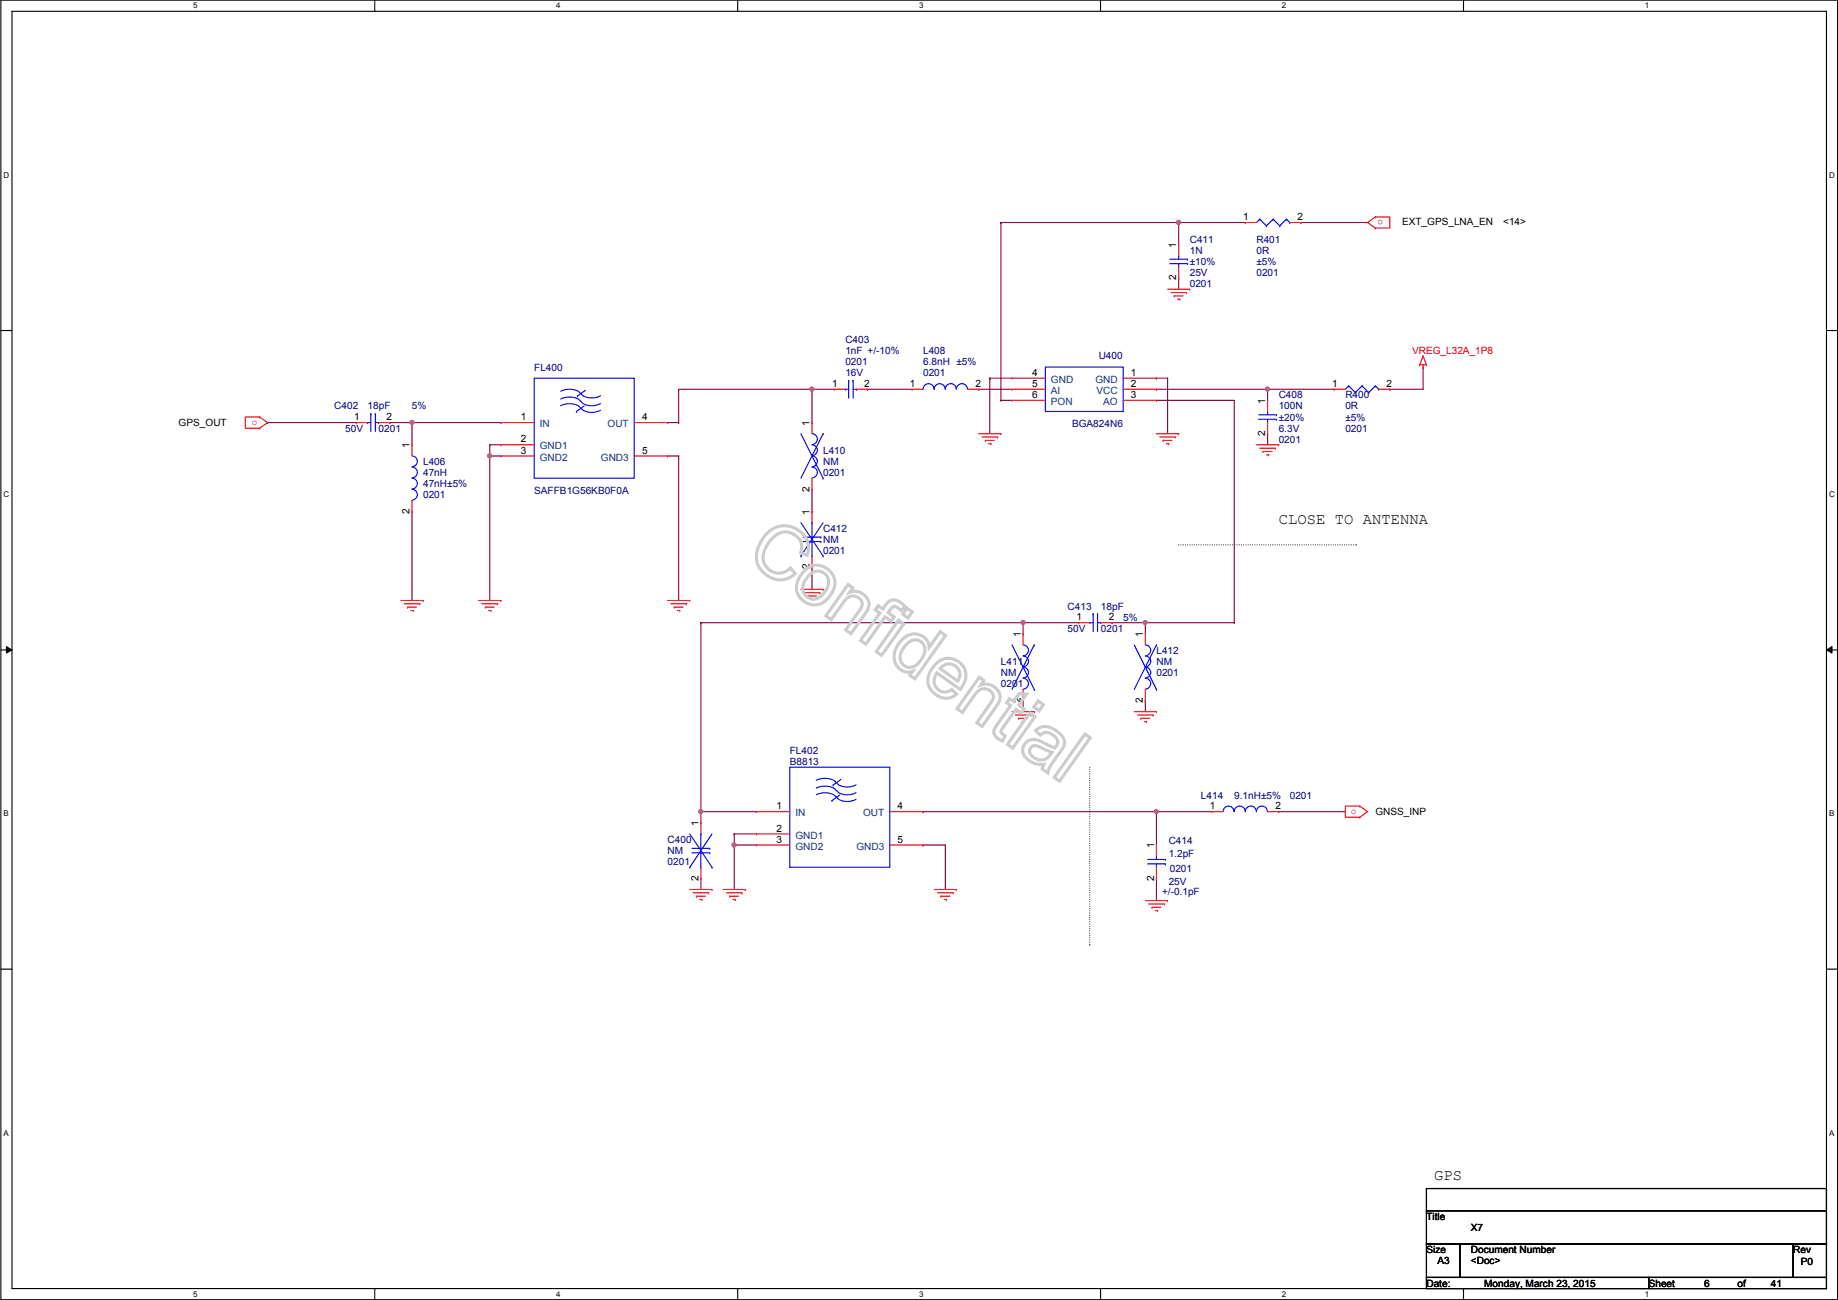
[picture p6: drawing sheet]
<svg xmlns="http://www.w3.org/2000/svg" width="420mm" height="297mm" viewBox="0 0 420 297" stroke-linecap="round" stroke-linejoin="round" font-family="sans-serif">
<path d="M.2 0h419.9v297h-419.9zM2.7 2.6h414.8v291.8h-414.8z" fill="none" stroke="#000" stroke-width=".25"/>
<g fill="#fff">
<path d="M44.2 .3h1v2h-1z"/>
<path d="M44.2 294.7h1v2h-1z"/>
</g>
<path d="M85.7 0v2.6M85.7 294.4v2.6" fill="none" stroke="#000" stroke-width=".25"/>
<g fill="#fff">
<path d="M127.1 .3h1v2h-1z"/>
<path d="M127.1 294.7h1v2h-1z"/>
</g>
<path d="M168.6 0v2.6M168.6 294.4v2.6" fill="none" stroke="#000" stroke-width=".25"/>
<g fill="#fff">
<path d="M210.1 .3h1v2h-1z"/>
<path d="M210.1 294.7h1v2h-1z"/>
</g>
<path d="M251.6 0v2.6M251.6 294.4v2.6" fill="none" stroke="#000" stroke-width=".25"/>
<g fill="#fff">
<path d="M293 .3h1v2h-1z"/>
<path d="M293 294.7h1v2h-1z"/>
</g>
<path d="M334.5 0v2.6M334.5 294.4v2.6" fill="none" stroke="#000" stroke-width=".25"/>
<g fill="#fff">
<path d="M376 .3h1v2h-1z"/>
<path d="M376 294.7h1v2h-1z"/>
<path d="M.8 39h1.3v2h-1.3z"/>
<path d="M418.2 39h1.2v2h-1.2z"/>
<path d="M.8 112h1.3v2h-1.3z"/>
<path d="M418.2 112h1.2v2h-1.2z"/>
</g>
<path d="M.2 75.5h2.5M417.5 75.5h2.6" fill="none" stroke="#000" stroke-width=".25"/>
<g fill="#fff">
<path d="M.8 185h1.2v1.9h-1.2z"/>
<path d="M418.2 185h1.1v1.9h-1.1z"/>
</g>
<path d="M.2 148.5h2.5M417.5 148.5h2.6" fill="none" stroke="#000" stroke-width=".25"/>
<path d="M1.5 147.7l1.2 .8-1.2 .7zM417.5 148.5l1.3-.8v1.5z" fill="#000"/>
<path d="M1.5 147.7l1.2 .8-1.2 .7zM417.5 148.5l1.3-.8v1.5z" fill="none" stroke="#000" stroke-width=".23"/>
<g fill="#fff">
<path d="M.8 257.9h1.2v2h-1.2z"/>
<path d="M418.2 257.9h1.1v2h-1.1z"/>
</g>
<path d="M.2 221.4h2.5M417.5 221.4h2.6" fill="none" stroke="#000" stroke-width=".25"/>
<path d="M269.4 124.5h40.7M310.1 124.5h.1M249.1 175.3v40.6M249.1 215.9h.1" fill="none" stroke="#000" stroke-width=".25" stroke-dasharray="0 .5"/>
<path d="M94.2 96.6h.1M94.2 96.6h20.3M94.2 116.9h.1M94.2 116.9v20.3" fill="none" stroke="#800040" stroke-width=".25"/>
<circle cx="94.2" cy="96.5" r=".49" fill="#f0f"/>
<circle cx="94.2" cy="96.5" r=".49" fill="none" stroke="#f0f" stroke-width=".25"/>
<path d="M112 101.6h.1M112 104.2h.1M112 101.6h2.5M112 104.2v33" fill="none" stroke="#800040" stroke-width=".25"/>
<circle cx="111.9" cy="104.2" r=".49" fill="#f0f"/>
<circle cx="111.9" cy="104.2" r=".49" fill="none" stroke="#f0f" stroke-width=".25"/>
<path d="M112 104.2h.1M112 104.2h2.5M112 101.6v2.6M152.6 104.2h.1M152.6 104.2h2.5M155.1 104.2h.1M155.1 104.2v33M160.2 142.3h.1M160.2 142.3v43.2M160.2 185.5h.1M160.2 185.5h12.7" fill="none" stroke="#800040" stroke-width=".25"/>
<circle cx="160.2" cy="185.4" r=".49" fill="#f0f"/>
<circle cx="160.2" cy="185.4" r=".49" fill="none" stroke="#f0f" stroke-width=".25"/>
<g fill="none" stroke="#800040" stroke-width=".25">
<path d="M89.1 96.6h.1M89.1 96.6h5.1M160.2 142.3h.1M160.2 142.3h86.4M233.9 142.3h.1M233.9 142.3v2.5M254.2 142.3h.1M254.2 142.3h7.6M261.8 142.3h.1M261.8 142.3v2.5M233.9 160.1h.1M233.9 160.1v2.5"/>
<path d="M261.8 160.1h.1M261.8 160.1v2.5M211 193.1h.1M211 193.1h5.1M216.1 193.1h.1M216.1 193.1v10.1M264.4 185.5h.1M264.4 185.5h12.7M264.4 185.5v7.6M264.4 200.7h.1M264.4 200.7v5.1"/>
</g>
<circle cx="233.9" cy="142.3" r=".49" fill="#f0f"/>
<circle cx="233.9" cy="142.3" r=".49" fill="none" stroke="#f0f" stroke-width=".25"/>
<path d="M261.8 142.3h.1M261.8 142.3h20.3" fill="none" stroke="#800040" stroke-width=".25"/>
<circle cx="261.8" cy="142.3" r=".49" fill="#f0f"/>
<circle cx="261.8" cy="142.3" r=".49" fill="none" stroke="#f0f" stroke-width=".25"/>
<g fill="none" stroke="#800040" stroke-width=".25">
<path d="M61.2 96.6h.1M61.2 96.6h20.3M94.2 96.6h.1M94.2 96.6v5M160.2 185.5h.1M160.2 185.5v2.5M167.8 190.5h.1M167.8 190.5h5.1M167.8 190.5v2.6M292.3 185.5h.1M292.3 185.5h15.2M160.2 200.7h.1"/>
<path d="M160.2 200.7v2.5"/>
</g>
<circle cx="167.8" cy="193.1" r=".49" fill="#f0f"/>
<circle cx="167.8" cy="193.1" r=".49" fill="none" stroke="#f0f" stroke-width=".25"/>
<path d="M167.8 193.1h.1M167.8 193.1h5.1M167.8 193.1v10.1M211 185.5h.1M211 185.5h53.4" fill="none" stroke="#800040" stroke-width=".25"/>
<circle cx="264.3" cy="185.4" r=".49" fill="#f0f"/>
<circle cx="264.3" cy="185.4" r=".49" fill="none" stroke="#f0f" stroke-width=".25"/>
<path d="M155.1 88.9h30.5M185.6 88.9h.1M185.6 88.9v7.7M198.3 88.9h.1M198.3 88.9h10.2" fill="none" stroke="#800040" stroke-width=".25"/>
<circle cx="185.6" cy="88.9" r=".49" fill="#f0f"/>
<circle cx="185.6" cy="88.9" r=".49" fill="none" stroke="#f0f" stroke-width=".25"/>
<g fill="none" stroke="#800040" stroke-width=".25">
<path d="M223.7 88.9h.1M223.7 88.9h7.6M226.3 86.4h.1M226.3 86.4h5M226.3 86.4v12.7M264.4 91.5h.1M264.4 88.9h.1M264.4 88.9h25.4M264.4 91.5h17.7M289.8 99.1h.1M289.8 99.1v2.5M317.7 88.9h.1"/>
<path d="M317.7 88.9h7.6M185.6 111.8h.1M185.6 111.8v5.1M185.6 129.6h.1M185.6 129.6v5.1"/>
</g>
<circle cx="289.7" cy="88.9" r=".49" fill="#f0f"/>
<circle cx="289.7" cy="88.9" r=".49" fill="none" stroke="#f0f" stroke-width=".25"/>
<g fill="none" stroke="#800040" stroke-width=".25">
<path d="M228.8 50.8h.1M228.8 50.8h55.9M269.4 50.8h.1M269.4 50.8v5.1M297.4 50.8h.1M297.4 50.8h15.2M269.4 63.5h.1M269.4 63.5v2.6M152.6 96.6h2.5M155.1 96.6h.1M155.1 88.9h.1M155.1 88.9v7.7"/>
<path d="M185.6 88.9h.1M185.6 88.9h5.1M264.4 86.4h.1M264.4 86.4h2.5M266.9 86.4h.1M266.9 86.4v12.7M325.3 83.9h.1M325.3 83.9v5"/>
</g>
<circle cx="269.4" cy="50.8" r=".49" fill="#f0f"/>
<circle cx="269.4" cy="50.8" r=".49" fill="none" stroke="#f0f" stroke-width=".25"/>
<path d="M228.8 50.8h.1M228.8 50.8v40.7M228.8 91.5h.1M228.8 91.5h2.5M282.1 91.5v50.8M289.8 88.9h.1M289.8 88.9v2.6M289.8 88.9h15.2M282.1 142.3h.1" fill="none" stroke="#800040" stroke-width=".25"/>
<g fill="none" stroke="#f00" stroke-width=".25">
<path d="M269.4 55.9h.1M269.4 55.9v2.6M284.7 50.8h.1M284.7 50.8h2.5M294.8 50.8h2.6M297.4 50.8h.1M314.4 52.1h.1M314.4 49.6h.1M314.4 49.6h3.3v2.5h-3.3M314.4 49.6l-1.8 1.2 1.8 1.3M266.9 66.1h5.1M267.7 66.8h3.5"/>
<path d="M268.4 67.6h.1M268.4 67.6h2.1M269.2 68.4h.5M269.4 63.5h.1M269.4 61v2.5M269.7 68.4h.1M271.2 66.8h.1M272 66.1h.1M59.4 95.3h.1M59.4 97.8h.1M59.4 95.3h-3.3v2.5h3.3M59.4 95.3l1.8 1.3-1.8 1.2"/>
<path d="M81.5 96.6h.1M81.5 96.6h2.5M86.6 96.6h2.5M89.1 96.6h.1M114.5 96.6h.1M114.5 96.6h7.6M145 96.6h7.6M152.6 96.6h.1M185.6 96.6h.1M185.6 96.6v2.5M190.7 88.9h.1M190.7 88.9h2.5"/>
<path d="M195.8 88.9h2.5M198.3 88.9h.1M208.5 88.9h.1M208.5 88.9h2.5M221.2 88.9h2.5M223.7 88.9h.1M223.7 99.1h5.1M224.5 99.9h3.5M228 99.9h.1M228.8 99.1h.1M231.3 86.4h.1M231.3 88.9h.1"/>
<path d="M231.3 91.5h.1M231.3 88.9h7.7M231.3 86.4h7.7M231.3 91.5h7.7M256.7 88.9h7.7M256.7 86.4h7.7M256.7 91.5h7.7M264.4 86.4h.1M264.4 88.9h.1M264.4 91.5h.1M264.4 99.1h5M265.1 99.9h3.6"/>
<path d="M268.7 99.9h.1M269.4 99.1h.1M289.8 91.5h.1M289.8 99.1h.1M289.8 91.5v2.5M289.8 96.6v2.5M305 88.9h.1M305 88.9h2.5M315.2 88.9h2.5M317.7 88.9h.1M324.6 83.4h.1M324.6 83.4h1.5"/>
<path d="M325.3 83.9h.1M325.3 81.3h.1M325.3 83.4v.5M325.3 81.3l-.7 2.1M325.3 81.3l.8 2.1M326.1 83.4h.1M94.2 101.6h.1M94.2 116.9h.1M94.2 101.6v2.6M94.2 114.3v2.6M114.5 104.2h.1M114.5 101.6h.1"/>
<path d="M114.5 101.6h7.6M114.5 104.2h7.6M145 104.2h7.6M152.6 104.2h.1M185.6 116.9h.1M185.6 111.8h.1M185.6 109.3v2.5M185.6 116.9v2.5M225.2 100.6h.1M225.2 100.6h2.1M226 101.4h.5M226.5 101.4h.1"/>
<path d="M265.9 100.6h.1M265.9 100.6h2M266.6 101.4h.6M267.2 101.4h.1M287.2 101.6h5.1M288 102.4h3.5M288.7 103.2h.1M288.7 103.2h2.1M289.5 103.9h.5M290 103.9h.1M291.5 102.4h.1M292.3 101.6h.1"/>
<path d="M91.6 137.2h5.1M92.4 138h3.6M93.2 138.7h.1M93.2 138.7h2M93.9 139.5h.5M94.4 139.5h.1M96 138h.1M96.7 137.2h.1M109.4 137.2h5.1M110.2 138h3.5M110.9 138.7h.1M110.9 138.7h2.1"/>
<path d="M111.7 139.5h.5M112.2 139.5h.1M113.7 138h.1M114.5 137.2h.1M152.6 137.2h5.1M153.4 138h3.5M154.1 138.7h.1M154.1 138.7h2.1M154.9 139.5h.5M155.4 139.5h.1M156.9 138h.1M157.7 137.2h.1"/>
<path d="M183.1 134.7h5.1M183.8 135.4h3.6M184.6 136.2h.1M184.6 136.2h2M185.4 136.9h.5M185.6 129.6h.1M185.6 127v2.6M185.9 136.9h.1M187.4 135.4h.1M188.2 134.7h.1M233.9 144.8h.1M233.9 144.8v2.6"/>
<path d="M233.9 157.5v2.6M246.6 142.3h.1M246.6 142.3h2.5M251.7 142.3h2.5M254.2 142.3h.1M261.8 144.8h.1M261.8 144.8v2.6M261.8 157.5v2.6M231.3 162.6h5.1M232.1 163.4h3.6M232.9 164.1h.1M232.9 164.1h2"/>
<path d="M233.6 164.9h.5M233.9 160.1h.1M234.1 164.9h.1M235.7 163.4h.1M236.4 162.6h.1M259.3 162.6h5.1M260 163.4h3.6M260.8 164.1h.1M260.8 164.1h2M261.6 164.9h.5M261.8 160.1h.1M262.1 164.9h.1"/>
<path d="M263.6 163.4h.1M264.4 162.6h.1M160.2 188h.1M160.2 188v2.5M160.2 198.2v2.5M172.9 185.5h.1M172.9 193.1h.1M172.9 190.5h.1M172.9 185.5h7.6M172.9 193.1h7.6M172.9 190.5h7.6M203.4 185.5h7.6"/>
<path d="M203.4 193.1h7.6M211 185.5h.1M211 193.1h.1M264.4 193.1h.1M264.4 193.1v2.5M264.4 198.2v2.5M277.1 185.5h.1M277.1 185.5h2.5M289.8 185.5h2.5M292.3 185.5h.1M310.8 184.2h.1M310.8 186.7h.1"/>
<path d="M310.8 184.2h-3.3v2.5h3.3M310.8 184.2l1.8 1.3-1.8 1.2M157.7 203.2h5.1M158.4 204h3.6M159.2 204.8h.1M159.2 204.8h2M160 205.5h.5M160.2 200.7h.1M160.5 205.5h.1M162 204h.1M162.8 203.2h.1M165.3 203.2h5.1"/>
<path d="M166.1 204h3.5M166.8 204.8h.1M166.8 204.8h2.1M167.6 205.5h.5M168.1 205.5h.1M169.6 204h.1M170.4 203.2h.1M213.6 203.2h5M214.3 204h3.6M215.1 204.8h.1M215.1 204.8h2M215.8 205.5h.6"/>
<path d="M216.4 205.5h.1M217.9 204h.1M218.6 203.2h.1M261.8 205.8h5.1M262.6 206.5h3.5M263.3 207.3h.1M263.3 207.3h2.1M264.1 208.1h.5M264.4 200.7h.1M264.6 208.1h.1M266.1 206.5h.1M266.9 205.8h.1"/>
</g>
<path d="M326.1 271.6h91.4v5h-91.4zM326.1 276.6h91.4v7.7h-91.4zM326.1 284.3h7.6v7.6h-7.6zM326.1 291.9h50.8v2.5h-50.8zM333.7 284.3h76.2v7.6h-76.2zM376.9 291.9h40.6v2.5h-40.6zM409.9 284.3h7.6v7.6h-7.6z" fill="none" stroke="#000" stroke-width=".25"/>
<g fill="none" stroke="#00f" stroke-width=".25">
<path d="M267.4 59.2h4.1M269.4 58.5h.1M269.4 58.5v.7M271.5 59.2h.1M288 50.1h.1M288 50.1l-.8 .7M288 50.1l1.5 1.5M289.5 51.6h.1M291 50.1h.1M291 50.1l-1.5 1.5M291 50.1l1.6 1.5M292.6 51.6h.1"/>
<path d="M294.1 50.1h.1M294.1 50.1l-1.5 1.5M294.1 50.1l.7 .7M294.8 50.8h.1M267.4 60.2h4.1M269.4 61h.1M269.4 60.2v.8M271.5 60.2h.1M84 96.6h.1M84 96.6h.8M84.8 94.5h.1M84.8 94.5v4.1"/>
<path d="M85.8 94.5h.1M85.8 94.5v4.1M85.8 96.6h.8M86.6 96.6h.1M122.1 86.4h22.9v22.9h-22.9zM128.2 89.4a4.3 4.3 0 0 1 4.3 .3l.2 .3M128.2 92.7a4.3 4.3 0 0 1 4.3 .3l.2 .3M128.2 91.2a4.3 4.3 0 0 1 4.3 .3l.2 .2M131.8 94h.1M132 90.5h.1M132.8 91.7a3.6 3.6 0 0 0 4.5 .5M132.8 93.2a3.6 3.6 0 0 0 4.5 .5"/>
<path d="M132.8 89.9a3.6 3.6 0 0 0 4.5 .5M133.6 92.8l-1.8 1.2M133.8 89.2l-1.8 1.3M183.1 99.1l5.1 10.2M185.6 99.1a1.25 1.25 0 0 1 1.2 1.3 1.25 1.25 0 0 1-1.2 1.2M188.2 99.1h.1M188.2 99.1l-5.1 10.2M193.2 88.9h.1M193.2 88.9h.8M194 86.9h.1M194 86.9v4.1M195 86.9h.1"/>
<path d="M195 86.9v4.1M195 88.9h.8M195.8 88.9h.1M211 88.9a1.25 1.25 0 0 1 1.3-1.2 1.25 1.25 0 0 1 1.2 1.2M213.6 88.9a1.25 1.25 0 0 1 1.2-1.2 1.25 1.25 0 0 1 1.3 1.2 1.27 1.27 0 0 1 1.2-1.2 1.27 1.27 0 0 1 1.3 1.2M218.6 88.9a1.25 1.25 0 0 1 1.3-1.2 1.25 1.25 0 0 1 1.2 1.2M239 83.9h17.7v10.1h-17.7zM287.7 94.8h4.1M287.7 95.8h4.1M289.8 94h.1M289.8 96.6h.1M289.8 94v.8"/>
<path d="M289.8 95.8v.8M291.8 94.8h.1M291.8 95.8h.1M308.3 88.2h.1M308.3 88.2l-.8 .7M308.3 88.2l1.5 1.5M309.8 89.7h.1M311.4 88.2h.1M311.4 88.2l-1.6 1.5M311.4 88.2l1.5 1.5M312.9 89.7h.1M314.4 88.2h.1"/>
<path d="M314.4 88.2l-1.5 1.5M314.4 88.2l.8 .7M315.2 88.9h.1M94.2 104.2a1.25 1.25 0 0 1 1.2 1.2 1.25 1.25 0 0 1-1.2 1.3 1.27 1.27 0 0 1 1.2 1.2 1.27 1.27 0 0 1-1.2 1.3M94.2 109.3a1.25 1.25 0 0 1 1.2 1.2 1.25 1.25 0 0 1-1.2 1.3 1.27 1.27 0 0 1 1.2 1.2 1.27 1.27 0 0 1-1.2 1.3M183.1 119.4l5.1 7.6M185.6 119.4h.1M185.6 101.6a1.25 1.25 0 0 1 1.2 1.3 1.25 1.25 0 0 1-1.2 1.2M185.6 104.2a1.25 1.25 0 0 1 1.2 1.2 1.25 1.25 0 0 1-1.2 1.3 1.27 1.27 0 0 1 1.2 1.2 1.27 1.27 0 0 1-1.2 1.3M185.6 119.4v3.3M188.2 109.3h.1M188.2 119.4l-5.1 7.6"/>
<path d="M183.1 127h.1M183.6 122.7h4.1M183.6 123.7h4.1M185.6 127h.1M185.6 123.7v3.3M187.7 122.7h.1M187.7 123.7h.1M188.2 127h.1M231.3 147.4l5.1 10.1M233.9 147.4a1.25 1.25 0 0 1 1.2 1.2 1.25 1.25 0 0 1-1.2 1.3M233.9 149.9a1.25 1.25 0 0 1 1.2 1.3 1.25 1.25 0 0 1-1.2 1.2 1.27 1.27 0 0 1 1.2 1.3 1.27 1.27 0 0 1-1.2 1.2M233.9 155a1.25 1.25 0 0 1 1.2 1.2 1.25 1.25 0 0 1-1.2 1.3"/>
<path d="M236.4 147.4h.1M236.4 157.5h.1M236.4 147.4l-5.1 10.1M249.1 142.3h.1M249.1 142.3h.8M249.9 140.3h.1M249.9 140.3v4M250.9 140.3h.1M250.9 140.3v4M250.9 142.3h.8M251.7 142.3h.1M259.3 147.4l5.1 10.1"/>
<path d="M261.8 147.4a1.25 1.25 0 0 1 1.2 1.2 1.25 1.25 0 0 1-1.2 1.3M261.8 149.9a1.25 1.25 0 0 1 1.2 1.3 1.25 1.25 0 0 1-1.2 1.2 1.27 1.27 0 0 1 1.2 1.3 1.27 1.27 0 0 1-1.2 1.2M261.8 155a1.25 1.25 0 0 1 1.2 1.2 1.25 1.25 0 0 1-1.2 1.3M264.4 147.4h.1M264.4 157.5h.1M264.4 147.4l-5.1 10.1M180.5 175.3h22.9v22.9h-22.9zM186.6 178.3a4.3 4.3 0 0 1 4.3 .3l.2 .3M190.4 179.4h.1M191.3 178.8a3.6 3.6 0 0 0 4.4 .5M192.2 178.1l-1.8 1.3M157.7 198.2h.1"/>
<path d="M157.7 190.5l5.1 7.7M158.2 193.8h4.1M158.2 194.9h4.1M160.2 190.5h.1M160.2 198.2h.1M160.2 190.5v3.3M160.2 194.9v3.3M162.3 193.8h.1M162.3 194.9h.1M162.8 198.2h.1M162.8 190.5l-5.1 7.7M186.6 181.6a4.3 4.3 0 0 1 4.3 .3l.2 .3"/>
<path d="M186.6 180.1a4.3 4.3 0 0 1 4.3 .3l.2 .2M190.2 182.9h.1M191.3 180.6a3.6 3.6 0 0 0 4.4 .5M191.3 182.1a3.6 3.6 0 0 0 4.4 .5M192 181.7l-1.8 1.2M262.3 196.4h4.1M262.3 197.4h4.1M264.4 195.6h.1M264.4 198.2h.1M264.4 195.6v.8M264.4 197.4v.8M266.4 196.4h.1"/>
<path d="M266.4 197.4h.1M279.6 185.5a1.25 1.25 0 0 1 1.2-1.3 1.25 1.25 0 0 1 1.3 1.3M282.1 185.5a1.25 1.25 0 0 1 1.3-1.3 1.25 1.25 0 0 1 1.2 1.3 1.27 1.27 0 0 1 1.3-1.3 1.27 1.27 0 0 1 1.3 1.3M287.2 185.5a1.25 1.25 0 0 1 1.3-1.3 1.25 1.25 0 0 1 1.2 1.3"/>
</g>
<circle cx="94.2" cy="96.5" r=".49" fill="#f0f"/>
<circle cx="94.2" cy="96.5" r=".49" fill="none" stroke="#f0f" stroke-width=".25"/>
<circle cx="111.9" cy="104.2" r=".49" fill="#f0f"/>
<circle cx="111.9" cy="104.2" r=".49" fill="none" stroke="#f0f" stroke-width=".25"/>
<circle cx="160.2" cy="185.4" r=".49" fill="#f0f"/>
<circle cx="160.2" cy="185.4" r=".49" fill="none" stroke="#f0f" stroke-width=".25"/>
<circle cx="233.9" cy="142.3" r=".49" fill="#f0f"/>
<circle cx="233.9" cy="142.3" r=".49" fill="none" stroke="#f0f" stroke-width=".25"/>
<circle cx="261.8" cy="142.3" r=".49" fill="#f0f"/>
<circle cx="261.8" cy="142.3" r=".49" fill="none" stroke="#f0f" stroke-width=".25"/>
<circle cx="167.8" cy="193.1" r=".49" fill="#f0f"/>
<circle cx="167.8" cy="193.1" r=".49" fill="none" stroke="#f0f" stroke-width=".25"/>
<circle cx="264.3" cy="185.4" r=".49" fill="#f0f"/>
<circle cx="264.3" cy="185.4" r=".49" fill="none" stroke="#f0f" stroke-width=".25"/>
<circle cx="185.6" cy="88.9" r=".49" fill="#f0f"/>
<circle cx="185.6" cy="88.9" r=".49" fill="none" stroke="#f0f" stroke-width=".25"/>
<circle cx="289.7" cy="88.9" r=".49" fill="#f0f"/>
<circle cx="289.7" cy="88.9" r=".49" fill="none" stroke="#f0f" stroke-width=".25"/>
<circle cx="269.4" cy="50.8" r=".49" fill="#f0f"/>
<circle cx="269.4" cy="50.8" r=".49" fill="none" stroke="#f0f" stroke-width=".25"/>
<g fill="none" stroke="#ccc" stroke-width=".71" stroke-linecap="butt">
<path d="M175.2 122.1a5.5 5.5 0 0 1 5.9-1.7 5.5 5.5 0 0 1 3.7 4.9l-.3 1.6-1.5-.6a3.6 3.6 0 0 0-1.1-4 3.6 3.6 0 0 0-4.1-.3 7.1 7.1 0 0 0-3.4 5.8 3.6 3.6 0 0 0 2.5 3 3.6 3.6 0 0 0 3.8-1l1.1 1.3a5.4 5.4 0 0 1-6 .7 5.4 5.4 0 0 1-2.9-5.2 8.4 8.4 0 0 1 2.3-4.5zM184 130.3a4.1 4.1 0 0 1 5.8 .3 4.1 4.1 0 0 1-.3 5.9 4.1 4.1 0 0 1-5.9 .8 4.1 4.1 0 0 1-.5-6zM185.1 131.3a2.55 2.55 0 0 1 3.5-.2 2.55 2.55 0 0 1 .3 3.5 3.4 3.4 0 0 1-3.6 2.2 2.58 2.58 0 0 1-1.3-4.1zM193.9 133.5l1 .8-.7 1a3.1 3.1 0 0 1 3.4 .6 3.1 3.1 0 0 1 .8 3.3l-3.9 5.6-1.2-.9 3.1-4.3a2.04 2.04 0 0 0-.2-3.1 2.04 2.04 0 0 0-3 .7l-3.2 4.4-1.2-.9zM200.8 138.4l1 .7a3.3 3.3 0 0 1 2.3-2 3.6 3.6 0 0 1 2.8 1.5l-.9 .9a1.58 1.58 0 0 0-2.1-.7l-.9 1.2 1.4 1-.7 .9-1.4-1-4.4 6.3-1.2-.9 4.4-6.2-1-.8zM207.3 139l1.2 .8-.9 1.4-1.2-.9zM205.4 141.7l1.2 .9-5.1 7.1-1.2-.8zM206.1 146.3a3.5 3.5 0 0 1 3.7-1.4 3.5 3.5 0 0 1 2.6 3l2.5-3.6 1.2 .9-7 9.9-1.1-.8 .6-.9a3.4 3.4 0 0 1-3.4-1 3.4 3.4 0 0 1-.7-3.5l.6-1.4zM207.4 147a2.33 2.33 0 0 1 3.2-.3 2.33 2.33 0 0 1 .5 3.2 3.8 3.8 0 0 1-3.4 2.6 2.43 2.43 0 0 1-1.4-4zM214 151.6a4 4 0 0 1 5.7 .1 4 4 0 0 1 0 5.6l-.2 .2-5.3-3.8a2.56 2.56 0 0 0-.1 3.5 2.56 2.56 0 0 0 3.5 .4l1.1 1a4.1 4.1 0 0 1-4.7 .2 4.1 4.1 0 0 1-1.7-4.5l.5-1.1zM215.2 152.4a2.46 2.46 0 0 1 3.4-.1 2.46 2.46 0 0 1 .3 3.3l-4-2.8zM223.9 154.7l1 .8-.7 1a3.1 3.1 0 0 1 3.3 .6 3.1 3.1 0 0 1 .9 3.3l-3.9 5.6-1.2-.9 3.1-4.3a2.04 2.04 0 0 0-.2-3.1 2.04 2.04 0 0 0-3.1 .7l-3.1 4.4-1.2-.9z"/>
<path d="M230.8 159.6l.9 .7 1.2-1.8 1.8 .1-1.8 2.5 1.2 .9-.7 .9-1.2-.8-3 4.2a.94 .94 0 0 0-.4 .9 .94 .94 0 0 0 .8 .8l.2 .1-.6 1.2a2.33 2.33 0 0 1-1.9-2.6l3.7-5.5-.9-.6zM235.4 162.9l1.2 .8-5.1 7.2-1.2-.8zM235.7 170.7a1.85 1.85 0 0 1 2.5 .2l2.3 1a2.7 2.7 0 0 1-2.7 1.7 2.7 2.7 0 0 1-2.5-1.9zM236.7 166.9a3.4 3.4 0 0 1 4.8 .1 2.88 2.88 0 0 1 1.6 3.6l-1.8 2.7a7.2 7.2 0 0 0-1.8 3.3l-1.3-.9 .4-1.1a4.5 4.5 0 0 1-4.8-2.7 2.61 2.61 0 0 1 1.3-2.6 2.61 2.61 0 0 1 2.9 .1l3.2 1.5a1.75 1.75 0 0 0-.5-3 1.96 1.96 0 0 0-2.9 .1zM237.3 160.2l1.2 .8-1 1.4-1.2-.9zM248 167.7l1.2 .9-7 9.9-1.2-.9z"/>
</g>
<g font-size="3.6">
<text x="292.3" y="119.7">CLOSE TO ANTENNA</text>
<text x="327.9" y="269.5">GPS</text>
</g>
<g font-size="2.3">
<text x="284.2" y="50.3">1</text>
<text x="296.6" y="50.3">2</text>
<text x="320.5" y="51.4">EXT_GPS_LNA_EN</text>
<text x="343.6" y="51.4">&lt;14&gt;</text>
<text x="268.9" y="56.7" transform="rotate(-90 268.9 56.7)">1</text>
<text x="268.9" y="64.1" transform="rotate(-90 268.9 64.1)">2</text>
<text x="190.2" y="88.4">1</text>
<text x="197.6" y="88.4">2</text>
<text x="208" y="88.4">1</text>
<text x="223" y="88.4">2</text>
<text x="235.9" y="85.9">4</text>
<text x="235.9" y="88.4">5</text>
<text x="258.5" y="85.9">1</text>
<text x="258.5" y="88.4">2</text>
<text x="304.5" y="88.4">1</text>
<text x="316.9" y="88.4">2</text>
<text x="235.9" y="90.9">6</text>
<text x="258.5" y="90.9">3</text>
<text x="289.2" y="92.2" transform="rotate(-90 289.2 92.2)">1</text>
<text x="40.8" y="97.4">GPS_OUT</text>
<text x="81" y="96">1</text>
<text x="88.3" y="96">2</text>
<text x="119.1" y="96">1</text>
<text x="119.1" y="101.1">2</text>
<text x="146.8" y="96">4</text>
<text x="185.1" y="97.3" transform="rotate(-90 185.1 97.3)">1</text>
<text x="289.2" y="99.6" transform="rotate(-90 289.2 99.6)">2</text>
<text x="93.6" y="102.4" transform="rotate(-90 93.6 102.4)">1</text>
<text x="119.1" y="103.6">3</text>
<text x="146.8" y="103.6">5</text>
<text x="185.1" y="112.3" transform="rotate(-90 185.1 112.3)">2</text>
<text x="93.6" y="117.4" transform="rotate(-90 93.6 117.4)">2</text>
<text x="185.1" y="117.6" transform="rotate(-90 185.1 117.6)">1</text>
<text x="185.1" y="130.1" transform="rotate(-90 185.1 130.1)">2</text>
<text x="246.1" y="141.7">1</text>
<text x="253.4" y="141.7">2</text>
<text x="233.3" y="145.6" transform="rotate(-90 233.3 145.6)">1</text>
<text x="261.3" y="145.6" transform="rotate(-90 261.3 145.6)">1</text>
<text x="233.3" y="160.6" transform="rotate(-90 233.3 160.6)">2</text>
<text x="261.3" y="160.6" transform="rotate(-90 261.3 160.6)">2</text>
<text x="177.5" y="184.9">1</text>
<text x="205.2" y="184.9">4</text>
<text x="276.6" y="184.9">1</text>
<text x="291.5" y="184.9">2</text>
<text x="159.7" y="188.8" transform="rotate(-90 159.7 188.8)">1</text>
<text x="177.5" y="190">2</text>
<text x="314.4" y="186.3">GNSS_INP</text>
<text x="177.5" y="192.5">3</text>
<text x="205.2" y="192.5">5</text>
<text x="263.8" y="193.8" transform="rotate(-90 263.8 193.8)">1</text>
<text x="159.7" y="201.2" transform="rotate(-90 159.7 201.2)">2</text>
<text x="263.8" y="201.2" transform="rotate(-90 263.8 201.2)">2</text>
<text x="326.1" y="278.7">Title</text>
<text x="336.2" y="281.3">X7</text>
<text x="326.1" y="286.3">Size</text>
<text x="336.2" y="286.3">Document Number</text>
<text x="409.9" y="286.3">Rev</text>
<text x="326.1" y="294">Date:</text>
<text x="328.6" y="288.9">A3</text>
<text x="336.2" y="288.9">&lt;Doc&gt;</text>
<text x="339.3" y="294">Monday, March 23, 2015</text>
<text x="376.9" y="294">Sheet</text>
<text x="389.6" y="294">6</text>
<text x="397.2" y="294">of</text>
<text x="404.8" y="294">41</text>
<text x="411.7" y="289.1">P0</text>
</g>
<g font-size="2.3" fill="#f00">
<text x="316.2" y="50.2" transform="rotate(180 316.2 50.2)">o</text>
<text x="322.8" y="80.9">VREG_L32A_1P8</text>
<text x="57.6" y="97.2">o</text>
<text x="308.8" y="186.1">o</text>
</g>
<g font-size="2.3" fill="#000080">
<text x="272" y="55.5">C411</text>
<text x="272" y="58">1N</text>
<text x="287.2" y="55.5">R401</text>
<text x="287.2" y="58">0R</text>
<text x="272" y="65.6">0201</text>
<text x="272" y="63.1">25V</text>
<text x="272" y="60.5">±10%</text>
<text x="287.2" y="60.5">±5%</text>
<text x="287.2" y="63.1">0201</text>
<text x="193.2" y="78.3">C403</text>
<text x="193.2" y="80.9">1nF +/-10%</text>
<text x="193.2" y="83.4">0201</text>
<text x="211" y="80.9">L408</text>
<text x="211" y="83.4">6.8nH ±5%</text>
<text x="251.2" y="82.1">U400</text>
<text x="122.1" y="84.7">FL400</text>
<text x="193.2" y="85.9">16V</text>
<text x="211" y="85.9">0201</text>
<text x="76.4" y="93.6">C402</text>
<text x="84" y="93.6">18pF</text>
<text x="94.2" y="93.6">5%</text>
<text x="292.3" y="91">C408</text>
<text x="292.3" y="93.6">100N</text>
<text x="307.5" y="91">R400</text>
<text x="307.5" y="93.6">0R</text>
<text x="78.9" y="98.6">50V</text>
<text x="86.6" y="98.6">0201</text>
<text x="245.1" y="97.6">BGA824N6</text>
<text x="292.3" y="101.2">0201</text>
<text x="292.3" y="98.6">6.3V</text>
<text x="292.3" y="96.1">±20%</text>
<text x="307.5" y="96.1">±5%</text>
<text x="307.5" y="98.6">0201</text>
<text x="96.7" y="106.3">L406</text>
<text x="188.2" y="103.7">L410</text>
<text x="188.2" y="106.3">NM</text>
<text x="96.7" y="108.8">47nH</text>
<text x="96.7" y="111.3">47nH±5%</text>
<text x="96.7" y="113.9">0201</text>
<text x="122.1" y="112.9">SAFFB1G56KB0F0A</text>
<text x="188.2" y="108.8">0201</text>
<text x="188.2" y="121.5">C412</text>
<text x="188.2" y="124">NM</text>
<text x="188.2" y="126.6">0201</text>
<text x="244" y="139.3">C413</text>
<text x="251.7" y="139.3">18pF</text>
<text x="256.7" y="141.8">5%</text>
<text x="244" y="144.4">50V</text>
<text x="251.7" y="144.4">0201</text>
<text x="264.4" y="149.4">L412</text>
<text x="228.8" y="152">L411</text>
<text x="228.8" y="154.5">NM</text>
<text x="264.4" y="152">NM</text>
<text x="264.4" y="154.5">0201</text>
<text x="228.8" y="157.1">0201</text>
<text x="180.5" y="172.3">FL402</text>
<text x="180.5" y="174.8">B8813</text>
<text x="274.5" y="182.5">L414</text>
<text x="282.1" y="182.5">9.1nH±5%</text>
<text x="294.8" y="182.5">0201</text>
<text x="152.6" y="192.6">C400</text>
<text x="152.6" y="195.2">NM</text>
<text x="152.6" y="197.7">0201</text>
<text x="267.2" y="192.9">C414</text>
<text x="267.2" y="195.9">1.2pF</text>
<text x="267.2" y="202.3">25V</text>
<text x="267.4" y="199.2">0201</text>
<text x="265.6" y="204.6">+/-0.1pF</text>
</g>
<g font-size="2.3" fill="#004080">
<text x="240.2" y="87.5">GND</text>
<text x="250.4" y="87.5">GND</text>
<text x="240.2" y="90">AI</text>
<text x="240.2" y="92.5">PON</text>
<text x="250.6" y="90">VCC</text>
<text x="252.2" y="92.5">AO</text>
<text x="123.4" y="97.6">IN</text>
<text x="138.9" y="97.6">OUT</text>
<text x="123.4" y="105.2">GND2</text>
<text x="123.4" y="102.7">GND1</text>
<text x="137.4" y="105.2">GND3</text>
<text x="181.8" y="186.5">IN</text>
<text x="181.8" y="191.6">GND1</text>
<text x="197.3" y="186.5">OUT</text>
<text x="181.8" y="194.1">GND2</text>
<text x="195.8" y="194.1">GND3</text>
</g>
<g font-size="1.8">
<text x="44.2" y="1.9">5</text>
<text x="127.1" y="1.9">4</text>
<text x="210.1" y="1.9">3</text>
<text x="293" y="1.9">2</text>
<text x="376" y="1.9">1</text>
<text x=".8" y="40.6">D</text>
<text x="418.2" y="40.6">D</text>
<text x=".8" y="113.6">C</text>
<text x="418.2" y="113.6">C</text>
<text x=".8" y="186.6">B</text>
<text x="418.2" y="186.6">B</text>
<text x=".8" y="259.5">A</text>
<text x="418.2" y="259.5">A</text>
<text x="44.2" y="296.3">5</text>
<text x="127.1" y="296.3">4</text>
<text x="210.1" y="296.3">3</text>
<text x="293" y="296.3">2</text>
<text x="376" y="296.3">1</text>
</g>
</svg>
